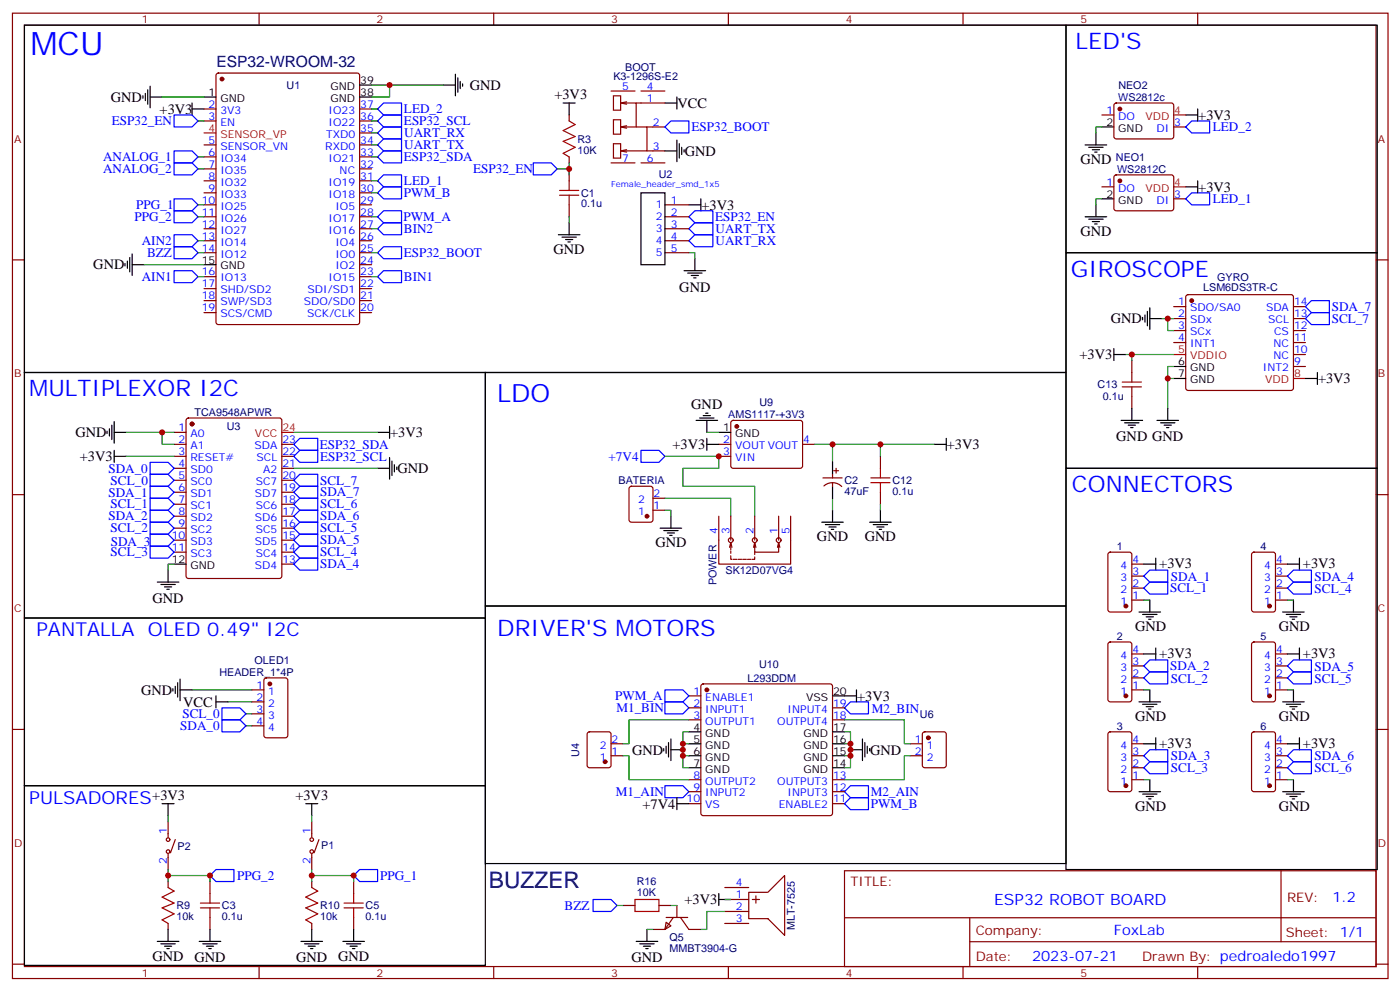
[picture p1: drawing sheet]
<svg xmlns="http://www.w3.org/2000/svg" width="413mm" height="292mm" viewBox="0 0 413 292" stroke-linecap="round" stroke-linejoin="round" font-family="sans-serif">
<g fill="none" stroke="#870000" stroke-width=".35">
<path d="M3.7 3.9h405.3v284.3h-405.3zM7.2 7.4h398.3v277.3h-398.3zM76.3 3.9v3.5M145.5 3.9v3.5M214.6 3.9v3.5M283.8 3.9v3.5M352.9 3.9v3.5M60.1 32.1h3.5M60.1 35.6h3.5M63.9 21.7l.4-.2h41l.6 .5 .1 72.9-.5 .6-41.2 .1-.6-.5-.1-72.9zM106 32.1h3.5M106 35.6h3.5"/>
<path d="M106 39.2h3.5M167.7 33.9v1.7M180.1 26.8h7M180.8 28.2h2.1v4.3h-2.1zM180.8 35.3h2.1v4.2h-2.1zM182.9 37.4h7.7v7.1h-7.7M182.9 30.3h4.6v7.1M182.9 30.3l1.7 .4M182.9 37.4l1.7 .3M184.6 30l-1.7 .3M184.6 37l-1.7 .4M187.5 30.3h8.4"/>
<path d="M188.9 26.8h7M190.6 37.4h5.3M324.7 33.9h3.5M328.5 30.5l.4-.2 16.5 .1 .5 .6-.1 9.5-.6 .4h-16.5l-.5-.7v-9.2zM345.9 37.4h3.5M60.1 42.7h3.5M60.1 46.2h3.5M60.1 49.7h3.5M60.1 53.3h3.5M60.1 56.8h3.5M106 42.7h3.5M106 46.2h3.5"/>
<path d="M106 49.7h3.5M106 53.3h3.5M106 56.8h3.5M167.7 46.2v1.8M167.7 49.7v3.6M180.1 48h7M180.8 42.3h2.1v4.3h-2.1zM182.9 44.5l1.7 .3M184.6 44.1l-1.7 .4M188.9 48h7M190.6 44.5h5.3M324.7 55h3.5"/>
<path d="M328.5 51.7l.4-.2 16.5 .1 .5 .6-.1 9.5-.6 .4-16.5-.1-.5-.6v-9.2zM345.9 58.6h3.5M3.7 76.6h3.5M60.1 60.3h3.5M60.1 63.9h3.5M60.1 67.4h3.5M60.1 70.9h3.5M60.1 74.4h3.5M106 60.3h3.5M106 63.9h3.5M106 67.4h3.5M106 70.9h3.5"/>
<path d="M106 74.4h3.5M106 78h3.5M167.7 60.3v3.6M195.9 60.3h7.1M195.9 63.9h7.1M195.9 67.4h7.1M195.9 70.9h7.1M195.9 74.4h7.1M405.5 76.6h3.5M60.1 81.5h3.5M60.1 85h3.5M60.1 88.5h3.5"/>
<path d="M60.1 92.1h3.5M106 81.5h3.5M106 85h3.5M106 88.5h3.5M106 92.1h3.5M345.9 90.3h3.5M345.9 93.8h3.5M345.9 97.4h3.5M349.6 87l.5-.2h30.3l.5 .2 .2 .5v26.8l-.2 .5-.5 .2h-30.3l-.5-.2-.2-.5v-26.8zM381.1 90.3h3.6M381.1 93.8h3.6M381.1 97.4h3.6"/>
<path d="M333.5 106.2v3.5M333.5 116.8v3.5M345.9 100.9h3.5M381.1 100.9h3.6M381.1 108h3.6M381.1 104.4h3.6M51.3 127.4h3.5M51.3 130.9h3.5M51.3 134.4h3.5M51.3 137.9h3.5M55.1 123.3l.4-.2h26.8l.7 .5v46.1l-.4 .6-27.1 .1-.6-.5-.1-46.1zM83 130.9h3.6"/>
<path d="M83 134.4h3.6M83 137.9h3.6M211.8 130.9h3.5M211.8 134.4h3.5M215.6 124l.4-.2 20.1 .1 .4 .6-.1 13-.6 .4h-20l-.5-.7v-12.7zM236.5 130.9h3.5M245.3 139.7v1.1M245.7 138.6h1.4M246.4 137.9v1.4M259.4 134.4v3.5M3.7 145.7h3.5M51.3 141.5h3.5"/>
<path d="M51.3 145h3.5M51.3 148.5h3.5M51.3 152h3.5M51.3 155.6h3.5M51.3 159.1h3.5M83 141.5h3.6M83 145h3.6M83 148.5h3.6M83 152h3.6M83 155.6h3.6M83 159.1h3.6M185.6 143.4l.5-.2h5.6l.6 .5 .1 9.4-.5 .7h-5.8l-.7-.5-.1-9.4z"/>
<path d="M192.4 150.3h3.5M192.4 146.8h3.5M211.8 152v14.2h21.2v-14.2M215.3 152v7.1M215.3 159.8l.4 1.4M222.4 159.8l.3 1.4M222.4 152v7.1M229.4 159.8v2.8h-7v-2.8l-.4 1.4M229.4 159.8l-.3 1.4M229.4 159.8l.4 1.4M229.4 152v7.1M242.5 140.8h5.6"/>
<path d="M242.8 143.1a3.8 3.8 0 0 1 5.2 .2M245.3 142.2v1M259.4 145v3.5M405.5 145.7h3.5M51.3 162.6h3.5M83 162.6h3.6M83 166.2h3.6M215.3 163.7v1h.4M215.3 160.9v-1.1l-.3 1.4M215.3 161.2v.7M215.3 162.3v.7M216 164.7h1.1"/>
<path d="M217.5 164.7h1M218.9 164.7h1M220.3 164.7h1M222.4 164v.7h-.7M222.4 162.6v.7M326.7 162.8l.5-.2h5.6l.7 .5v16.5l-.4 .6-5.9 .1-.7-.5v-16.5zM333.5 166.2h3.5M333.5 176.7h3.5M333.5 173.2h3.5M333.5 169.7h3.5M369 162.8l.5-.2h5.6l.7 .5v16.5l-.4 .6-5.9 .1-.7-.5v-16.5zM375.8 166.2h3.6"/>
<path d="M375.8 176.7h3.6M375.8 173.2h3.6M375.8 169.7h3.6M78 199.9l.5-.2h5.6l.7 .4v16.5l-.5 .7h-5.8l-.7-.5v-16.4zM326.7 189.3l.5-.2h5.6l.7 .4v16.5l-.4 .7h-5.9l-.7-.4v-16.5zM333.5 199.7h3.5M333.5 196.1h3.5M333.5 192.6h3.5M369 189.3l.5-.2h5.6l.7 .4v16.5l-.4 .7h-5.9l-.7-.4v-16.5zM375.8 199.7h3.6M375.8 196.1h3.6M375.8 192.6h3.6"/>
<path d="M3.7 214.8h3.5M74.2 203.2h3.6M74.2 213.8h3.6M74.2 210.3h3.6M74.2 206.7h3.6M173.2 215.8l.5-.3h5.7l.6 .5 .1 9.4-.5 .7h-5.9l-.6-.4-.1-9.4zM180.1 219.1h3.5M203 205h3.5M203 208.5h3.5M203 212h3.5M206.8 201.6l.4-.2h37.4l.5 .2 .2 .5v37.4l-.2 .5-.5 .2h-37.4l-.5-.2-.2-.5v-37.4zM245.3 208.5h3.5"/>
<path d="M245.3 212h3.5M268.3 219.1h3.5M272 215.8l.5-.3h5.6l.7 .5v9.4l-.4 .7h-5.9l-.7-.4v-9.4zM326.7 215.8l.5-.3h5.6l.7 .5v16.5l-.4 .6-5.9 .1-.7-.5v-16.4zM333.5 219.1h3.5M333.5 203.2h3.5M369 215.8l.5-.3h5.6l.7 .5v16.5l-.4 .6-5.9 .1-.7-.5v-16.4zM375.8 219.1h3.6M375.8 203.2h3.6M405.5 214.8h3.5M180.1 222.6h3.5M203 229.7h3.5"/>
<path d="M203 233.2h3.5M203 236.7h3.5M245.3 229.7h3.5M245.3 233.2h3.5M245.3 236.7h3.5M268.3 222.6h3.5M333.5 222.6h3.5M333.5 229.7h3.5M333.5 226.1h3.5M375.8 222.6h3.6M375.8 229.7h3.6M375.8 226.1h3.6"/>
<path d="M49.5 242v4.6M49.5 251.5v4.6M49.5 259.6v1.8M51.6 247.3l-1.4 3.9M61.9 259.6v3.6M91.9 242v4.6M91.9 251.5v4.6M91.9 259.6v1.8M94 247.3l-1.4 3.9M104.2 259.6v3.6M248.8 256.5h156.7v28.2h-156.7zM377.5 256.5v20.9"/>
<path d="M49.5 272v1.8M61.9 270.2v3.6M91.9 272v1.8M104.2 270.2v3.6M183.6 266.7h3.5M194.2 266.7h3.5M196.3 271.6l1.4 1.1-1.8 1.1zM196.3 270.2h6.3M198.4 270.2l-2.5 3.6h-3.5M199.5 266.7v3.5M200.5 270.2l2.5 3.6h3.5M213.6 264.9h7"/>
<path d="M213.6 261.4h7M213.6 272h7M213.6 268.5h7M220.6 262.8h5.7l4.9-4.9v17.6l-4.9-4.9h-5.7zM221.7 264.9h2.1M222.7 263.9v2.1M248.9 270.3h156.5M285.8 277.4h119.6M285.8 270.3v14.1M3.7 284h3.5M76.3 284.7v3.5M145.5 284.7v3.5"/>
<path d="M214.6 284.7v3.5M283.8 284.7v3.5M352.9 284.7v3.5M405.5 284h3.5"/>
<circle cx="215.3" cy="159.1" r=".71"/>
<circle cx="222.4" cy="159.1" r=".71"/>
<circle cx="229.4" cy="159.1" r=".71"/>
<circle cx="49.5" cy="250.8" r=".53"/>
<circle cx="49.5" cy="247.3" r=".53"/>
<circle cx="91.9" cy="247.3" r=".53"/>
<circle cx="91.9" cy="250.8" r=".53"/>
</g>
<g fill="#870000" stroke="#870000" stroke-width=".35">
<circle cx="65.4" cy="23.3" r=".53"/>
<circle cx="56.6" cy="124.9" r=".53"/>
<circle cx="178.3" cy="224.4" r=".53"/>
<circle cx="273.5" cy="217.3" r=".53"/>
<circle cx="331.8" cy="205" r=".53"/>
<circle cx="374.1" cy="231.4" r=".53"/>
<circle cx="331.8" cy="231.4" r=".53"/>
<circle cx="374.1" cy="178.5" r=".53"/>
<circle cx="374.1" cy="205" r=".53"/>
<circle cx="331.8" cy="178.5" r=".53"/>
<circle cx="217.1" cy="125.6" r=".53"/>
<circle cx="190.6" cy="152" r=".53"/>
<circle cx="351.2" cy="88.5" r=".53"/>
<circle cx="79.5" cy="201.4" r=".53"/>
<circle cx="208.3" cy="203.2" r=".53"/>
<circle cx="330" cy="32.1" r=".53"/>
<circle cx="330" cy="53.3" r=".53"/>
</g>
<g fill="none" stroke="#000" stroke-width=".35">
<path d="M7.2 7.4h306.9v102.3h-306.9zM314.1 7.4h91.7v67h-91.7zM42.1 28.2v.7M42.8 27.5v2.1M43.5 26.5v4.2M44.2 28.6h3.6M44.2 25.4v6.4M56.6 32.1h3.5M56.6 30.3v3.6M60.1 28.6h3.5M106 28.6h3.5M106 25h3.5"/>
<path d="M130.7 25h3.5M134.2 21.9v6.3M134.9 22.9v4.3M135.6 24v2.1M136.3 24.7v.7M165.9 30.3h3.6M167.7 30.3v3.6M195.9 30.3h3.6M199.5 28.6v3.5M322.9 39.2v3.5M324.7 37.4h3.5M349.4 33.9h3.5"/>
<path d="M352.9 32.1v3.5M188.9 56.8h7v21.2h-7zM195.9 44.5h3.6M199.5 41.3v6.3M200.2 42.3v4.3M200.9 43.4v2.1M201.6 44.1v.7M206.5 58.6v3.5M319.8 42.7h6.3M320.8 43.4h4.2M321.9 44.1h2.1M322.6 44.8h.7"/>
<path d="M324.7 58.6h3.5M349.4 55h3.5M352.9 53.3v3.5M36.8 77.6v.7M37.5 76.9v2.1M38.2 75.8v4.3M38.9 78h3.6M38.9 74.8v6.3M60.1 78h3.5M164.5 69.1h6.4M165.6 69.9h4.2M166.7 70.6h2.1"/>
<path d="M167.4 71.3h.7M167.7 65.6v3.5M201.6 79.7h6.3M203 60.3h3.5M204.8 76.2v3.5M314.1 74.4h91.7v63.5h-91.7zM319.8 63.9h6.3M320.8 64.6h4.2M321.9 65.3h2.1M322.6 66h.7M322.9 60.3v3.6M202.6 80.4h4.3"/>
<path d="M203.7 81.1h2.1M204.4 81.8h.7M336.7 93.5v.7M337.4 92.8v2.1M338.1 91.7v4.3M338.8 90.7v6.3M338.8 93.8h3.5M7.2 109.7h135.8v72.3h-135.8zM143 109.7h171.1v68.8h-171.1zM328.2 104.4h3.6M328.2 102.7v3.5M345.9 108h3.5"/>
<path d="M345.9 111.5h3.5M384.7 111.5h3.5M388.2 109.7v3.5M31.5 127v.7M32.2 126.3v2.1M32.9 125.2v4.3M33.7 127.4h3.5M33.7 124.2v6.3M33.7 132.6v3.6M33.7 134.4h3.5M111.3 127.4h3.5M111.3 137.9h3.5"/>
<path d="M114.8 125.6v3.5M114.8 134.8v6.3M115.5 135.8v4.3M116.2 136.9v2.1M116.9 137.6v.7M205.1 123.8h6.4M206.2 123.1h4.2M207.2 122.4h2.1M207.9 121.7h.7M208.3 130.9h3.5M208.3 123.8v3.6M208.3 129.1v3.5"/>
<path d="M211.8 127.4h3.5M245.3 136.2v3.5M275.3 130.9h3.5M278.8 129.1v3.5M314.1 137.9h91.7v118.2h-91.7zM330.3 123.8h6.4M331.4 124.5h4.2M332.5 125.2h2.1M333.2 125.9h.7M333.5 120.3v3.5M340.9 123.8h6.4M342 124.5h4.2"/>
<path d="M343 125.2h2.2M343.7 125.9h.8M344.1 120.3v3.5M194.5 155.6h6.4M195.6 156.3h4.2M196.6 157h2.2M197.3 157.7h.7M197.7 152v3.6M242.1 153.8h6.4M243.2 154.5h4.2M244.3 155.2h2.1M245 155.9h.7"/>
<path d="M245.3 143.2v3.6M245.3 150.3v3.5M256.3 153.8h6.3M257.3 154.5h4.2M258.4 155.2h2.1M259.1 155.9h.7M259.4 150.3v3.5M46.4 171.5h6.3M47.4 172.2h4.2M48.5 172.9h2.1M49.2 173.6h.7M49.5 167.9v3.6"/>
<path d="M51.3 166.2h3.5M143 178.5h171.1v75.9h-171.1zM337 166.2h3.6M338.8 176.7v3.6M340.6 164.4v3.5M379.4 166.2h3.5M381.1 176.7v3.6M382.9 164.4v3.5M7.2 182h135.8v49.4h-135.8zM335.6 180.3h6.4M336.7 181h4.2M337 192.6h3.6"/>
<path d="M337.7 181.7h2.2M338.5 182.4h.7M340.6 190.9v3.5M378 180.3h6.3M379 181h4.3M379.4 192.6h3.5M380.1 181.7h2.1M380.8 182.4h.7M382.9 190.9v3.5M50.9 202.8v.8M51.6 202.1v2.2M52.4 201.1v4.2"/>
<path d="M53.1 203.2h3.5M53.1 200v6.4M63.6 206.7h3.6M63.6 205v3.5M196.3 219.8v2.1M197 218.7v4.3M197.7 217.7v6.3M203 219.1h3.5M203 215.5h3.5M245.3 219.1h3.5M245.3 215.5h3.5M245.3 205h7.1"/>
<path d="M252.4 203.2v3.5M254.1 217.7v6.3M254.8 218.7v4.3M255.6 219.8v2.1M335.6 206.7h6.4M336.7 207.4h4.2M337 219.1h3.6M337.7 208.1h2.2M338.5 208.8h.7M338.8 203.2v3.5M340.6 217.3v3.5M378 206.7h6.3"/>
<path d="M379 207.4h4.3M379.4 219.1h3.5M380.1 208.1h2.1M380.8 208.8h.7M381.1 203.2v3.5M382.9 217.3v3.5M7.2 231.4h135.8v52.9h-135.8zM47.8 236.7h3.5M49.5 236.7v3.5M90.1 236.7h3.5M91.9 236.7v3.5M195.6 220.5v.7"/>
<path d="M197.7 220.8h3.5M199.5 235v3.5M199.5 236.7h3.5M203 222.6h3.5M203 226.1h3.5M245.3 222.6h3.5M245.3 226.1h3.5M250.6 220.8h3.5M256.3 220.5v.7M335.6 233.2h6.4M336.7 233.9h4.2M337.7 234.6h2.2"/>
<path d="M338.5 235.3h.7M338.8 229.7v3.5M378 233.2h6.3M379 233.9h4.3M380.1 234.6h2.1M380.8 235.3h.7M381.1 229.7v3.5M46.4 277.3h6.3M47.4 278h4.2M48.5 278.7h2.1M49.2 279.4h.7M49.5 273.8v3.5"/>
<path d="M58.7 277.3h6.4M59.8 278h4.2M60.8 278.7h2.1M61.5 279.4h.7M61.9 273.8v3.5M88.7 277.3h6.3M89.7 278h4.3M90.8 278.7h2.1M91.5 279.4h.7M91.9 273.8v3.5M101 277.3h6.4M102.1 278h4.2"/>
<path d="M103.2 278.7h2.1M103.9 279.4h.7M104.2 273.8v3.5M187.5 277.3h6.3M188.5 278h4.3M189.6 278.7h2.1M190.3 279.4h.7M190.6 273.8v3.5M211.8 264.9h3.5M211.8 263.2v3.5"/>
</g>
<path d="M60.1 39.2h3.5M345.9 33.9h3.5M345.9 55h3.5M345.9 104.4h3.5M381.1 111.5h3.6M83 127.4h3.6" fill="none" stroke="#f00" stroke-width=".35"/>
<g fill="none" stroke="#a10000" stroke-width=".35">
<path d="M167.7 35.6l1.8 1.1-3.6 1.8 3.6 1.7-3.6 1.4 3.6 1.8-3.6 1.8 1.8 1M164.9 57.5h5.6M164.9 56.1h5.6M167.7 53.3v2.8M167.7 57.5v2.8M330.7 113.9h5.6M330.7 112.5h5.6M333.5 109.7v2.8M333.5 113.9v2.9M259.4 137.9v2.9M256.6 142.2h5.7M256.6 140.8h5.7"/>
<path d="M259.4 142.2v2.8M49.5 261.4l1.8 1.1-3.5 1.7 3.5 1.8-3.5 1.4 3.5 1.8-3.5 1.7 1.7 1.1M59.1 267.4h5.6M59.1 266h5.6M61.9 263.2v2.8M61.9 267.4v2.8M91.9 261.4l1.7 1.1-3.5 1.7 3.5 1.8-3.5 1.4 3.5 1.8-3.5 1.7 1.8 1.1M101.4 267.4h5.6M101.4 266h5.6M104.2 263.2v2.8M104.2 267.4v2.8M187.1 264.9h7.1v3.6h-7.1z"/>
</g>
<g fill="none" stroke="#008700" stroke-width=".35">
<path d="M47.8 28.6h12.3M58.3 35.6h1.8M109.5 25h21.2M109.5 35.6h1.8M109.5 39.2h1.8M109.5 32.1h1.8M114.8 25v3.6h-5.3M324.7 37.4h-1.8v1.8M58.3 46.2h1.8M58.3 49.7h1.8M109.5 42.7h1.8M109.5 46.2h1.8"/>
<path d="M109.5 53.3h1.8M109.5 56.8h1.8M164.2 49.7h3.5M167.7 48v3.5M324.7 58.6h-1.8v1.7M42.5 78h17.6M58.3 74.4h1.8M58.3 70.9h1.8M58.3 60.3h1.8M58.3 63.9h1.8M109.5 74.4h1.8M109.5 67.4h1.8"/>
<path d="M109.5 63.9h1.8M167.7 63.9v1.7M203 74.4h1.8v1.8M58.3 81.5h1.8M109.5 81.5h1.8M342.3 93.8h3.6M344.1 93.8v3.6h1.8M331.8 104.4h14.1M333.5 104.4v1.8M344.1 111.5h1.8M345.9 108h-1.8v12.3M37.2 127.4h14.1"/>
<path d="M37.2 134.4h14.1M47.8 127.4v3.5h3.5M86.6 127.4h24.7M86.6 137.9h24.7M195.9 134.4h15.9v3.5h-10.6v5.3h21.2v8.8M208.3 127.4h3.5M240 130.9h5.3v5.3M245.3 130.9h30M259.4 130.9v3.5M195.9 150.3h1.8v1.7M195.9 146.8h19.4v5.2M245.3 146.8v3.5"/>
<path d="M259.4 148.5v1.8M51.3 166.2h-1.8v1.7M337 176.7h1.8M379.4 176.7h1.7M56.6 203.2h17.6M67.2 206.7h7M72.5 213.8h1.7M72.5 210.3h1.7M201.2 219.1h1.8M203 212h-17.7v7.1h-1.7M203 215.5h-1.8v10.6h1.8M248.8 212h17.7v7.1h1.8"/>
<path d="M248.8 215.5h1.8v10.6h-1.8M248.8 219.1h1.8M337 203.2h1.8M379.4 203.2h1.7M183.6 222.6h1.7v7.1h17.7M201.2 222.6h1.8M248.8 222.6h1.8M268.3 222.6h-1.8v7.1h-17.7M337 229.7h1.8M379.4 229.7h1.7M49.5 257.9h12.4v1.7M49.5 240.2v1.8"/>
<path d="M49.5 256.1v3.5M91.9 257.9h12.3v1.7M91.9 240.2v1.8M91.9 256.1v3.5M181.8 266.7h1.8M190.6 273.8h1.8M197.7 266.7h1.8M213.6 268.5h-5.3v5.3h-1.8M213.6 264.9h1.7"/>
</g>
<g fill="none" stroke="#00f" stroke-width=".35">
<path d="M51.3 33.9h5.3l1.7 1.7-1.7 1.8h-5.3zM111.3 39.2l1.7-1.8h5.3v3.5h-5.3zM111.3 35.6l1.7-1.7h5.3v3.5h-5.3zM111.3 32.1l1.7-1.8h5.3v3.6h-5.3zM195.9 37.4l1.8-1.8h5.3v3.6h-5.3zM349.4 37.4l1.8-1.8h5.2v3.6h-5.2zM51.3 58.6h5.3l1.7 1.7-1.7 1.8h-5.3zM51.3 44.5h5.3l1.7 1.7-1.7 1.8h-5.3zM51.3 48h5.3l1.7 1.7-1.7 1.8h-5.3zM111.3 42.7l1.7-1.8h5.3v3.6h-5.3zM111.3 46.2l1.7-1.7h5.3v3.5h-5.3zM111.3 53.3l1.7-1.8h5.3v3.5h-5.3z"/>
<path d="M111.3 56.8l1.7-1.8h5.3v3.6h-5.3zM157.1 48h5.3l1.8 1.7-1.8 1.8h-5.3zM349.4 58.6l1.8-1.8h5.2v3.5h-5.2zM51.3 79.7h5.3l1.7 1.8-1.7 1.8h-5.3zM51.3 69.1h5.3l1.7 1.8-1.7 1.8h-5.3zM51.3 62.1h5.3l1.7 1.8-1.7 1.7h-5.3zM51.3 72.7h5.3l1.7 1.7-1.7 1.8h-5.3zM111.3 74.4l1.7-1.7h5.3v3.5h-5.3zM111.3 67.4l1.7-1.8h5.3v3.5h-5.3zM111.3 63.9l1.7-1.8h5.3v3.5h-5.3zM203 70.9l1.8-1.8h5.2v3.6h-5.2zM203 67.4l1.8-1.8h5.2v3.5h-5.2z"/>
<path d="M203 63.9l1.8-1.8h5.2v3.5h-5.2zM111.3 81.5l1.7-1.8h5.3v3.6h-5.3zM384.7 90.3l1.7-1.8h5.3v3.6h-5.3zM384.7 93.8l1.7-1.7h5.3v3.5h-5.3zM44.2 136.2h5.3l1.8 1.7-1.8 1.8h-5.3zM44.2 139.7h5.3l1.8 1.8-1.8 1.7h-5.3zM86.6 134.4l1.7-1.8h5.3v3.6h-5.3zM86.6 130.9l1.7-1.8h5.3v3.5h-5.3zM188.9 132.6h5.3l1.7 1.8-1.7 1.8h-5.3zM44.2 143.2h5.3l1.8 1.8-1.8 1.8h-5.3zM44.2 146.8h5.3l1.8 1.7-1.8 1.8h-5.3zM44.2 150.3h5.3l1.8 1.7-1.8 1.8h-5.3z"/>
<path d="M44.2 153.8h5.3l1.8 1.8-1.8 1.7h-5.3zM44.2 157.3h5.3l1.8 1.8-1.8 1.8h-5.3zM86.6 141.5l1.7-1.8h5.3v3.5h-5.3zM86.6 145l1.7-1.8h5.3v3.6h-5.3zM86.6 148.5l1.7-1.7h5.3v3.5h-5.3zM86.6 152l1.7-1.7h5.3v3.5h-5.3zM86.6 155.6l1.7-1.8h5.3v3.5h-5.3zM88.3 157.3h5.3v3.6h-5.3l-1.7-1.8zM44.2 160.9h5.3l1.8 1.7-1.8 1.8h-5.3zM86.6 162.6l1.7-1.7h5.3v3.5h-5.3zM86.6 166.2l1.7-1.8h5.3v3.5h-5.3zM337 169.7l1.8-1.8h5.3v3.6h-5.3z"/>
<path d="M337 173.2l1.8-1.7h5.3v3.5h-5.3zM379.4 173.2l1.7-1.7h5.3v3.5h-5.3zM379.4 169.7l1.7-1.8h5.3v3.6h-5.3zM337 199.7l1.8-1.8h5.3v3.5h-5.3zM337 196.1l1.8-1.7h5.3v3.5h-5.3zM379.4 199.7l1.7-1.8h5.3v3.5h-5.3zM379.4 196.1l1.7-1.7h5.3v3.5h-5.3zM65.4 212h5.3l1.8 1.8-1.8 1.7h-5.3zM65.4 208.5h5.3l1.8 1.8-1.8 1.7h-5.3zM195.9 206.7h5.3l1.8 1.8-1.8 1.8h-5.3zM195.9 203.2h5.3l1.8 1.8-1.8 1.7h-5.3zM248.8 208.5l1.8-1.8h5.3v3.6h-5.3z"/>
<path d="M195.9 231.4h5.3l1.8 1.8-1.8 1.8h-5.3zM248.8 233.2l1.8-1.8h5.3v3.6h-5.3zM248.8 236.7l1.8-1.7h5.3v3.5h-5.3zM337 226.1l1.8-1.7h5.3v3.5h-5.3zM337 222.6l1.8-1.8h5.3v3.6h-5.3zM379.4 226.1l1.7-1.7h5.3v3.5h-5.3zM379.4 222.6l1.7-1.8h5.3v3.6h-5.3zM63.6 256.1h5.3v3.5h-5.3l-1.7-1.7zM104.2 257.9l1.8-1.8h5.3v3.5h-5.3zM174.8 264.9h5.3l1.7 1.8-1.7 1.8h-5.3z"/>
</g>
<g fill="#c00">
<circle cx="167.7" cy="49.7" r=".88"/>
<circle cx="47.8" cy="127.4" r=".88"/>
<circle cx="344.1" cy="93.8" r=".88"/>
<circle cx="333.5" cy="104.4" r=".88"/>
<circle cx="344.1" cy="111.5" r=".88"/>
<circle cx="211.8" cy="134.4" r=".88"/>
<circle cx="250.6" cy="220.8" r=".88"/>
<circle cx="250.6" cy="219.1" r=".88"/>
<circle cx="250.6" cy="222.6" r=".88"/>
<circle cx="201.2" cy="220.8" r=".88"/>
<circle cx="201.2" cy="222.6" r=".88"/>
<circle cx="201.2" cy="219.1" r=".88"/>
<circle cx="245.3" cy="130.9" r=".88"/>
<circle cx="259.4" cy="130.9" r=".88"/>
<circle cx="114.8" cy="25" r=".88"/>
<circle cx="91.9" cy="257.9" r=".88"/>
<circle cx="104.2" cy="257.9" r=".88"/>
<circle cx="49.5" cy="257.9" r=".88"/>
<circle cx="61.9" cy="257.9" r=".88"/>
</g>
<text font-size="9.5" fill="#00f" x="9" y="16.2">MCU</text>
<text font-size="7.4" fill="#00f" x="146.5" y="118.5">LDO</text>
<g font-size="6.7" fill="#00f">
<text x="316.9" y="14.5">LED'S</text>
<text x="315.5" y="81.5">GIROSCOPE</text>
<text x="8.6" y="116.8">MULTIPLEXOR I2C</text>
<text x="315.9" y="145">CONNECTORS</text>
<text x="146.5" y="187.3">DRIVER'S MOTORS</text>
</g>
<text font-size="6.7" fill="#000080" x="144.1" y="261.6">BUZZER</text>
<text font-size="5.6" fill="#00f" x="10.7" y="187.3">PANTALLA OLED 0.49&quot; I2C</text>
<text font-size="5.3" fill="#00f" x="8.6" y="236.7">PULSADORES</text>
<text font-size="4.6" fill="#000080" x="63.8" y="19.7">ESP32-WROOM-32</text>
<text font-size="4.6" fill="#00f" x="292.9" y="266.7">ESP32 ROBOT BOARD</text>
<g font-size="4.2">
<text x="138.4" y="26.4">GND</text>
<text x="163.4" y="29.2">+3V3</text>
<text x="32.6" y="30">GND</text>
<text x="47" y="33.5">+3V3</text>
<text x="199.6" y="31.8">VCC</text>
<text x="353.1" y="35.3">+3V3</text>
<text x="201.8" y="45.9">GND</text>
<text x="318.3" y="48.3">GND</text>
<text x="353.1" y="56.5">+3V3</text>
<text x="206.7" y="61.8">+3V3</text>
<text x="318.3" y="69.5">GND</text>
<text x="163.1" y="74.8">GND</text>
<text x="27.5" y="79.3">GND</text>
<text x="200.2" y="85.9">GND</text>
<text x="327.3" y="95.3">GND</text>
<text x="318.1" y="105.9">+3V3</text>
<text x="388.4" y="112.9">+3V3</text>
<text x="203.7" y="120.6">GND</text>
<text x="22.2" y="128.7">GND</text>
<text x="115" y="128.8">+3V3</text>
<text x="328.9" y="129.9">GND GND</text>
<text x="23.5" y="135.8">+3V3</text>
<text x="198.2" y="132.3">+3V3</text>
<text x="279" y="132.3">+3V3</text>
<text x="117.1" y="139.4">GND</text>
<text x="193.1" y="161.2">GND</text>
<text x="240.7" y="159.5">GND</text>
<text x="254.8" y="159.5">GND</text>
<text x="341.6" y="167.4">+3V3</text>
<text x="383.9" y="167.4">+3V3</text>
<text x="44.9" y="177.5">GND</text>
<text x="334.5" y="185.9">GND</text>
<text x="376.8" y="185.9">GND</text>
<text x="341.6" y="193.9">+3V3</text>
<text x="383.9" y="193.9">+3V3</text>
<text x="41.6" y="204.6">GND</text>
<text x="54" y="208.2">VCC</text>
<text x="252.6" y="206.4">+3V3</text>
<text x="334.5" y="212.4">GND</text>
<text x="376.8" y="212.4">GND</text>
<text x="341.6" y="220.3">+3V3</text>
<text x="383.9" y="220.3">+3V3</text>
<text x="186.2" y="222.3">GND</text>
<text x="256.4" y="222.3">GND</text>
<text x="44.9" y="235.6">+3V3</text>
<text x="87" y="235.6">+3V3</text>
<text x="189.3" y="238.1">+7V4</text>
<text x="334.5" y="238.9">GND</text>
<text x="376.8" y="238.9">GND</text>
<text x="201.7" y="266.4">+3V3</text>
<text x="44.9" y="282.9">GND</text>
<text x="57.3" y="283.4">GND</text>
<text x="87.3" y="283.4">GND</text>
<text x="99.6" y="282.9">GND</text>
<text x="186.1" y="283.4">GND</text>
</g>
<g font-size="4.2" fill="#00f">
<text x="392.6" y="265.7">1.2</text>
<text x="328.2" y="275.5">FoxLab</text>
<text x="304.1" y="283.1">2023-07-21</text>
</g>
<g font-size="3.9" fill="#00f">
<text x="119" y="33.4">LED_2</text>
<text x="33" y="36.9">ESP32_EN</text>
<text x="119" y="36.9">ESP32_SCL</text>
<text x="119.1" y="40.4">UART_RX</text>
<text x="203.7" y="38.5">ESP32_BOOT</text>
<text x="357.4" y="38.6">LED_2</text>
<text x="30.4" y="47.5">ANALOG_1</text>
<text x="119" y="47.5">ESP32_SDA</text>
<text x="119.1" y="43.9">UART_TX</text>
<text x="30.4" y="51">ANALOG_2</text>
<text x="139.4" y="50.9">ESP32_EN</text>
<text x="119" y="58">PWM_B</text>
<text x="119" y="54.6">LED_1</text>
<text x="357.4" y="59.8">LED_1</text>
<text x="39.6" y="65.1">PPG_2</text>
<text x="40.2" y="61.5">PPG_1</text>
<text x="118.9" y="65.1">PWM_A</text>
<text x="210.7" y="65.2">ESP32_EN</text>
<text x="119" y="68.6">BIN2</text>
<text x="210.9" y="68.6">UART_TX</text>
<text x="41.8" y="72.2">AIN2</text>
<text x="43.4" y="75.7">BZZ</text>
<text x="119" y="75.7">ESP32_BOOT</text>
<text x="210.9" y="72.2">UART_RX</text>
<text x="41.8" y="82.7">AIN1</text>
<text x="119" y="82.7">BIN1</text>
<text x="392.4" y="95.2">SCL_7</text>
<text x="392.4" y="91.6">SDA_7</text>
<text x="94.3" y="132.2">ESP32_SDA</text>
<text x="94.3" y="135.7">ESP32_SCL</text>
<text x="179.3" y="135.7">+7V4</text>
<text x="31.9" y="139.2">SDA_0</text>
<text x="32.6" y="142.7">SCL_0</text>
<text x="94.3" y="142.7">SCL_7</text>
<text x="31.9" y="146.2">SDA_1</text>
<text x="32.6" y="149.8">SCL_1</text>
<text x="94.3" y="149.8">SCL_6</text>
<text x="94.3" y="146.2">SDA_7</text>
<text x="31.9" y="153.3">SDA_2</text>
<text x="94.3" y="153.3">SDA_6</text>
<text x="32.6" y="156.8">SCL_2</text>
<text x="32.6" y="160.9">SDA_3</text>
<text x="94.3" y="156.8">SCL_5</text>
<text x="94.3" y="160.3">SDA_5</text>
<text x="32.6" y="163.9">SCL_3</text>
<text x="94.3" y="167.4">SDA_4</text>
<text x="94.3" y="163.9">SCL_4</text>
<text x="345" y="171.1">SDA_1</text>
<text x="387.4" y="171.1">SDA_4</text>
<text x="344.8" y="174.5">SCL_1</text>
<text x="387.4" y="174.6">SCL_4</text>
<text x="344.8" y="197.4">SDA_2</text>
<text x="387.4" y="197.5">SDA_5</text>
<text x="345" y="201">SCL_2</text>
<text x="387.4" y="201">SCL_5</text>
<text x="181.3" y="206.2">PWM_A</text>
<text x="181.6" y="209.7">M1_BIN</text>
<text x="256.9" y="210">M2_BIN</text>
<text x="53.1" y="215.1">SDA_0</text>
<text x="53.8" y="211.6">SCL_0</text>
<text x="345" y="224">SDA_3</text>
<text x="345" y="227.5">SCL_3</text>
<text x="387.4" y="227.5">SCL_6</text>
<text x="387.4" y="224">SDA_6</text>
<text x="181.4" y="234.4">M1_AIN</text>
<text x="256.6" y="234.5">M2_AIN</text>
<text x="256.6" y="238">PWM_B</text>
<text x="69.9" y="259.1">PPG_2</text>
<text x="112" y="259.2">PPG_1</text>
<text x="166.4" y="268">BZZ</text>
</g>
<g font-size="3.9" fill="#800">
<text x="250.6" y="261.1">TITLE:</text>
<text x="379.2" y="265.7">REV:</text>
<text x="287.5" y="275.3">Company:</text>
<text x="378.9" y="275.9">Sheet: 1/1</text>
<text x="287.5" y="282.9">Date:</text>
<text x="336.6" y="283">Drawn By: pedroaledo1997</text>
</g>
<g font-size="3.2" fill="#800">
<text x="41.8" y="6.9">1</text>
<text x="110.9" y="6.9">2</text>
<text x="180.1" y="6.9">3</text>
<text x="249.2" y="6.9">4</text>
<text x="318.3" y="6.9">5</text>
<text x="4.2" y="42">A</text>
<text x="406" y="42">A</text>
<text x="4.2" y="111.1">B</text>
<text x="406" y="111.1">B</text>
<text x="4.2" y="180.3">C</text>
<text x="406" y="180.3">C</text>
<text x="4.2" y="249.4">D</text>
<text x="406" y="249.4">D</text>
<text x="41.8" y="287.7">1</text>
<text x="110.9" y="287.7">2</text>
<text x="180.1" y="287.7">3</text>
<text x="249.2" y="287.7">4</text>
<text x="318.3" y="287.7">5</text>
</g>
<g font-size="3.2" fill="#000080">
<text x="180.8" y="23.7">K3-1296S-E2</text>
<text x="184.2" y="20.9">BOOT</text>
<text x="84.5" y="26.3">U1</text>
<text x="329.5" y="29.7">WS2812c</text>
<text x="329.5" y="26.2">NEO2</text>
<text x="170.2" y="45.2">10K</text>
<text x="170.2" y="42.1">R3</text>
<text x="328.8" y="47.3">NEO1</text>
<text x="194.1" y="52.4">U2</text>
<text x="329.2" y="50.9">WS2812C</text>
<text x="171.2" y="58">C1</text>
<text x="171.2" y="61.1">0.1u</text>
<text x="358.7" y="82.7">GYRO</text>
<text x="354.5" y="85.8">LSM6DS3TR-C</text>
<text x="223.8" y="119.6">U9</text>
<text x="323.4" y="114.4">C13</text>
<text x="325" y="117.9">0.1u</text>
<text x="57.3" y="122.6">TCA9548APWR</text>
<text x="214.6" y="123.3">AMS1117-+3V3</text>
<text x="66.8" y="126.8">U3</text>
<text x="182.3" y="142.6">BATERIA</text>
<text x="248.8" y="142.6">C2</text>
<text x="263" y="142.6">C12</text>
<text x="248.8" y="145.8">47uF</text>
<text x="263" y="145.8">0.1u</text>
<text x="329.1" y="162">1</text>
<text x="371.4" y="162">4</text>
<text x="211.2" y="172.4" transform="rotate(-90 211.2 172.4)">POWER</text>
<text x="213.8" y="169.1">SK12D07VG4</text>
<text x="329.1" y="188.5">2</text>
<text x="371.4" y="188.5">5</text>
<text x="75" y="195.6">OLED1</text>
<text x="223.7" y="196.9">U10</text>
<text x="64.6" y="199">HEADER_1*4P</text>
<text x="220.3" y="200.8">L293DDM</text>
<text x="271.1" y="211.3">U6</text>
<text x="329.1" y="214.9">3</text>
<text x="371.4" y="214.9">6</text>
<text x="170.7" y="222.9" transform="rotate(-90 170.7 222.9)">U4</text>
<text x="52.4" y="250.3">P2</text>
<text x="94.7" y="250.2">P1</text>
<text x="187.6" y="263.9">10K</text>
<text x="187.6" y="260.7">R16</text>
<text x="52" y="267.8">R9</text>
<text x="65.4" y="267.8">C3</text>
<text x="94.3" y="267.8">R10</text>
<text x="107.7" y="267.8">C5</text>
<text x="52" y="271">10k</text>
<text x="65.4" y="271">0.1u</text>
<text x="94.3" y="271">10k</text>
<text x="107.7" y="271">0.1u</text>
<text x="234.2" y="274" transform="rotate(-90 234.2 274)">MLT-7525</text>
<text x="197.3" y="280.4">MMBT3904-G</text>
<text x="197.3" y="277.2">Q5</text>
</g>
<g font-size="3.2">
<text x="61.5" y="28.2">1</text>
<text x="64.9" y="30">GND</text>
<text x="97.4" y="30">GND</text>
<text x="97.4" y="26.5">GND</text>
<text x="106.2" y="28.2">38</text>
<text x="106.2" y="24.7">39</text>
<text x="326" y="37">2</text>
<text x="329.5" y="38.8">GND</text>
<text x="326" y="58.2">2</text>
<text x="329.5" y="60">GND</text>
<text x="59.4" y="77.6">15</text>
<text x="64.9" y="79.4">GND</text>
<text x="347.2" y="107.6">6</text>
<text x="347.2" y="111.1">7</text>
<text x="350.7" y="109.4">GND</text>
<text x="350.7" y="112.9">GND</text>
<text x="213.1" y="127">1</text>
<text x="216.6" y="128.8">GND</text>
<text x="50.6" y="165.8">12</text>
<text x="56.1" y="167.6">GND</text>
<text x="237.5" y="206.4">VSS</text>
<text x="245.5" y="204.6">20</text>
<text x="204.3" y="215.2">4</text>
<text x="245.5" y="215.2">17</text>
<text x="204.3" y="218.7">5</text>
<text x="207.8" y="217">GND</text>
<text x="207.8" y="220.5">GND</text>
<text x="236.7" y="220.5">GND</text>
<text x="236.7" y="217">GND</text>
<text x="245.5" y="218.7">16</text>
<text x="204.3" y="222.3">6</text>
<text x="204.3" y="225.8">7</text>
<text x="207.8" y="224">GND</text>
<text x="207.8" y="227.5">GND</text>
<text x="236.7" y="227.5">GND</text>
<text x="236.7" y="224">GND</text>
<text x="245.5" y="225.8">14</text>
<text x="245.5" y="222.3">15</text>
</g>
<g font-size="3.2" fill="#00f">
<text x="183.3" y="26.5">5</text>
<text x="190.6" y="30">1</text>
<text x="190.6" y="26.5">4</text>
<text x="61.5" y="31.8">2</text>
<text x="61.5" y="35.3">3</text>
<text x="64.9" y="33.5">3V3</text>
<text x="96.8" y="33.5">IO23</text>
<text x="106.2" y="35.3">36</text>
<text x="106.2" y="31.8">37</text>
<text x="326" y="33.5">1</text>
<text x="329.5" y="35.3">DO</text>
<text x="64.9" y="37">EN</text>
<text x="96.1" y="40.6">TXD0</text>
<text x="96.8" y="37">IO22</text>
<text x="106.2" y="38.8">35</text>
<text x="192.4" y="37">2</text>
<text x="340.8" y="38.8">DI</text>
<text x="346" y="37">3</text>
<text x="61.5" y="42.3">5</text>
<text x="61.5" y="45.9">6</text>
<text x="64.9" y="44.1">SENSOR_VN</text>
<text x="64.9" y="47.6">IO34</text>
<text x="95.8" y="44.1">RXD0</text>
<text x="96.8" y="47.6">IO21</text>
<text x="106.2" y="45.9">33</text>
<text x="106.2" y="42.3">34</text>
<text x="183.3" y="47.6">7</text>
<text x="190.6" y="47.6">6</text>
<text x="192.4" y="44.1">3</text>
<text x="61.5" y="49.4">7</text>
<text x="61.5" y="52.9">8</text>
<text x="64.9" y="51.2">IO35</text>
<text x="100.1" y="51.2">NC</text>
<text x="106.2" y="52.9">31</text>
<text x="106.2" y="49.4">32</text>
<text x="59.4" y="60">10</text>
<text x="61.5" y="56.4">9</text>
<text x="64.9" y="54.7">IO32</text>
<text x="64.9" y="58.2">IO33</text>
<text x="96.8" y="58.2">IO18</text>
<text x="96.8" y="54.7">IO19</text>
<text x="106.2" y="60">29</text>
<text x="106.2" y="56.4">30</text>
<text x="197.7" y="60">1</text>
<text x="326" y="54.7">1</text>
<text x="329.5" y="56.4">DO</text>
<text x="340.8" y="60">DI</text>
<text x="346" y="58.2">3</text>
<text x="59.4" y="63.5">11</text>
<text x="64.9" y="61.7">IO25</text>
<text x="64.9" y="65.3">IO26</text>
<text x="96.8" y="65.3">IO17</text>
<text x="98.8" y="61.7">IO5</text>
<text x="106.2" y="63.5">28</text>
<text x="193.2" y="61.4">1</text>
<text x="193.2" y="64.9">2</text>
<text x="197.7" y="63.5">2</text>
<text x="59.4" y="67">12</text>
<text x="59.4" y="70.6">13</text>
<text x="64.9" y="68.8">IO27</text>
<text x="96.8" y="68.8">IO16</text>
<text x="106.2" y="70.6">26</text>
<text x="106.2" y="67">27</text>
<text x="193.2" y="68.4">3</text>
<text x="193.2" y="72">4</text>
<text x="197.7" y="67">3</text>
<text x="197.7" y="70.6">4</text>
<text x="59.4" y="74.1">14</text>
<text x="64.9" y="72.3">IO14</text>
<text x="64.9" y="75.8">IO12</text>
<text x="98.8" y="75.8">IO0</text>
<text x="98.8" y="72.3">IO4</text>
<text x="106.2" y="77.6">24</text>
<text x="106.2" y="74.1">25</text>
<text x="193.2" y="75.5">5</text>
<text x="197.7" y="74.1">5</text>
<text x="59.4" y="81.1">16</text>
<text x="64.9" y="82.9">IO13</text>
<text x="96.8" y="82.9">IO15</text>
<text x="98.8" y="79.4">IO2</text>
<text x="106.2" y="81.1">23</text>
<text x="59.4" y="84.7">17</text>
<text x="59.4" y="88.2">18</text>
<text x="64.9" y="86.4">SHD/SD2</text>
<text x="64.9" y="90">SWP/SD3</text>
<text x="89.5" y="90">SDO/SD0</text>
<text x="90.6" y="86.4">SDI/SD1</text>
<text x="106.2" y="88.2">21</text>
<text x="106.2" y="84.7">22</text>
<text x="347.2" y="90">1</text>
<text x="381.3" y="90">14</text>
<text x="59.4" y="91.7">19</text>
<text x="64.9" y="93.5">SCS/CMD</text>
<text x="90.5" y="93.5">SCK/CLK</text>
<text x="106.2" y="91.7">20</text>
<text x="347.2" y="93.5">2</text>
<text x="350.7" y="91.7">SDO/SA0</text>
<text x="350.7" y="95.3">SDx</text>
<text x="373.1" y="91.7">SDA</text>
<text x="373.7" y="95.3">SCL</text>
<text x="381.3" y="93.5">13</text>
<text x="347.2" y="97">3</text>
<text x="347.2" y="100.5">4</text>
<text x="350.7" y="98.8">SCx</text>
<text x="375.5" y="98.8">CS</text>
<text x="381.3" y="100.5">11</text>
<text x="381.3" y="97">12</text>
<text x="350.7" y="102.3">INT1</text>
<text x="375.2" y="105.8">NC</text>
<text x="375.2" y="102.3">NC</text>
<text x="381.3" y="107.6">9</text>
<text x="381.3" y="104.1">10</text>
<text x="372.2" y="109.4">INT2</text>
<text x="52.6" y="127">1</text>
<text x="52.6" y="130.5">2</text>
<text x="56.1" y="128.8">A0</text>
<text x="83.2" y="130.5">23</text>
<text x="213.1" y="130.5">2</text>
<text x="236.7" y="130.5">4</text>
<text x="52.6" y="134.1">3</text>
<text x="52.6" y="137.6">4</text>
<text x="56.1" y="132.3">A1</text>
<text x="56.1" y="135.8">RESET#</text>
<text x="75" y="132.3">SDA</text>
<text x="75.6" y="135.8">SCL</text>
<text x="83.2" y="137.6">21</text>
<text x="83.2" y="134.1">22</text>
<text x="213.1" y="134.1">3</text>
<text x="216.6" y="132.3">VOUT VOUT</text>
<text x="216.6" y="135.8">VIN</text>
<text x="52.6" y="141.1">5</text>
<text x="56.1" y="139.3">SD0</text>
<text x="56.1" y="142.9">SC0</text>
<text x="75.3" y="142.9">SC7</text>
<text x="77.6" y="139.3">A2</text>
<text x="83.2" y="141.1">20</text>
<text x="52.6" y="144.6">6</text>
<text x="52.6" y="148.2">7</text>
<text x="56.1" y="146.4">SD1</text>
<text x="56.1" y="149.9">SC1</text>
<text x="75.1" y="146.4">SD7</text>
<text x="75.3" y="149.9">SC6</text>
<text x="83.2" y="148.2">18</text>
<text x="83.2" y="144.6">19</text>
<text x="188" y="148.2">2</text>
<text x="192.6" y="149.9">1</text>
<text x="192.6" y="146.4">2</text>
<text x="52.6" y="151.7">8</text>
<text x="52.6" y="155.2">9</text>
<text x="56.1" y="153.5">SD2</text>
<text x="75.1" y="153.5">SD6</text>
<text x="83.2" y="155.2">16</text>
<text x="83.2" y="151.7">17</text>
<text x="188" y="151.7">1</text>
<text x="50.6" y="158.8">10</text>
<text x="56.1" y="157">SC2</text>
<text x="56.1" y="160.5">SD3</text>
<text x="75.1" y="160.5">SD5</text>
<text x="75.3" y="157">SC5</text>
<text x="83.2" y="158.8">15</text>
<text x="211.5" y="157.3" transform="rotate(-90 211.5 157.3)">4</text>
<text x="215" y="157.3" transform="rotate(-90 215 157.3)">3</text>
<text x="222" y="157.3" transform="rotate(-90 222 157.3)">2</text>
<text x="229.1" y="157.3" transform="rotate(-90 229.1 157.3)">1</text>
<text x="232.6" y="157.3" transform="rotate(-90 232.6 157.3)">5</text>
<text x="50.6" y="162.3">11</text>
<text x="56.1" y="164">SC3</text>
<text x="75.1" y="167.6">SD4</text>
<text x="75.3" y="164">SC4</text>
<text x="83.2" y="165.8">13</text>
<text x="83.2" y="162.3">14</text>
<text x="330.2" y="167.6">4</text>
<text x="333.7" y="165.8">4</text>
<text x="372.5" y="167.6">4</text>
<text x="376" y="165.8">4</text>
<text x="330.2" y="171.1">3</text>
<text x="333.7" y="172.9">2</text>
<text x="333.7" y="169.3">3</text>
<text x="372.5" y="171.1">3</text>
<text x="376" y="172.9">2</text>
<text x="376" y="169.3">3</text>
<text x="330.2" y="178.2">1</text>
<text x="330.2" y="174.6">2</text>
<text x="333.7" y="176.4">1</text>
<text x="372.5" y="178.2">1</text>
<text x="372.5" y="174.6">2</text>
<text x="376" y="176.4">1</text>
<text x="330.2" y="197.6">3</text>
<text x="330.2" y="194">4</text>
<text x="333.7" y="195.8">3</text>
<text x="333.7" y="192.3">4</text>
<text x="372.5" y="197.6">3</text>
<text x="372.5" y="194">4</text>
<text x="376" y="195.8">3</text>
<text x="376" y="192.3">4</text>
<text x="75.6" y="202.8">1</text>
<text x="330.2" y="201.1">2</text>
<text x="333.7" y="202.8">1</text>
<text x="333.7" y="199.3">2</text>
<text x="372.5" y="201.1">2</text>
<text x="376" y="202.8">1</text>
<text x="376" y="199.3">2</text>
<text x="75.6" y="209.9">3</text>
<text x="75.6" y="206.4">2</text>
<text x="79.1" y="208.1">2</text>
<text x="79.1" y="204.6">1</text>
<text x="204.3" y="204.6">1</text>
<text x="204.3" y="208.1">2</text>
<text x="207.8" y="206.4">ENABLE1</text>
<text x="207.8" y="209.9">INPUT1</text>
<text x="232.1" y="209.9">INPUT4</text>
<text x="245.5" y="208.1">19</text>
<text x="330.2" y="204.6">1</text>
<text x="372.5" y="204.6">1</text>
<text x="75.6" y="213.4">4</text>
<text x="79.1" y="215.2">4</text>
<text x="79.1" y="211.7">3</text>
<text x="204.3" y="211.7">3</text>
<text x="207.8" y="213.4">OUTPUT1</text>
<text x="229" y="213.4">OUTPUT4</text>
<text x="245.5" y="211.7">18</text>
<text x="176.7" y="220.5">2</text>
<text x="180.2" y="218.7">2</text>
<text x="269.6" y="218.7">1</text>
<text x="273.1" y="220.5">1</text>
<text x="330.2" y="220.5">4</text>
<text x="333.7" y="218.7">4</text>
<text x="372.5" y="220.5">4</text>
<text x="376" y="218.7">4</text>
<text x="176.7" y="224">1</text>
<text x="180.2" y="222.3">1</text>
<text x="269.6" y="222.3">2</text>
<text x="273.1" y="224">2</text>
<text x="330.2" y="227.5">2</text>
<text x="330.2" y="224">3</text>
<text x="333.7" y="225.8">2</text>
<text x="333.7" y="222.3">3</text>
<text x="372.5" y="227.5">2</text>
<text x="372.5" y="224">3</text>
<text x="376" y="225.8">2</text>
<text x="376" y="222.3">3</text>
<text x="204.3" y="229.3">8</text>
<text x="204.3" y="232.8">9</text>
<text x="207.8" y="231.1">OUTPUT2</text>
<text x="229" y="231.1">OUTPUT3</text>
<text x="245.5" y="232.8">12</text>
<text x="245.5" y="229.3">13</text>
<text x="330.2" y="231.1">1</text>
<text x="333.7" y="229.3">1</text>
<text x="372.5" y="231.1">1</text>
<text x="376" y="229.3">1</text>
<text x="202.3" y="236.4">10</text>
<text x="207.8" y="234.6">INPUT2</text>
<text x="207.8" y="238.1">VS</text>
<text x="229.5" y="238.1">ENABLE2</text>
<text x="232.1" y="234.6">INPUT3</text>
<text x="245.5" y="236.4">11</text>
<text x="49.2" y="245.5" transform="rotate(-90 49.2 245.5)">1</text>
<text x="91.5" y="245.5" transform="rotate(-90 91.5 245.5)">1</text>
<text x="49.2" y="254.6" transform="rotate(-90 49.2 254.6)">2</text>
<text x="91.5" y="254.6" transform="rotate(-90 91.5 254.6)">2</text>
<text x="216.8" y="261.1">4</text>
<text x="216.8" y="268.1">2</text>
<text x="216.8" y="264.6">1</text>
<text x="216.8" y="271.6">3</text>
</g>
<g font-size="3.2" fill="#f00">
<text x="337.5" y="35.3">VDD</text>
<text x="346" y="33.5">4</text>
<text x="61.5" y="38.8">4</text>
<text x="64.9" y="40.6">SENSOR_VP</text>
<text x="337.5" y="56.4">VDD</text>
<text x="346" y="54.7">4</text>
<text x="347.2" y="104.1">5</text>
<text x="350.7" y="105.8">VDDIO</text>
<text x="372.8" y="112.9">VDD</text>
<text x="381.3" y="111.1">8</text>
<text x="75.1" y="128.8">VCC</text>
<text x="83.2" y="127">24</text>
</g>
<text font-size="2.5" fill="#00f" x="180.1" y="55">Female_header_smd_1x5</text>
</svg>
